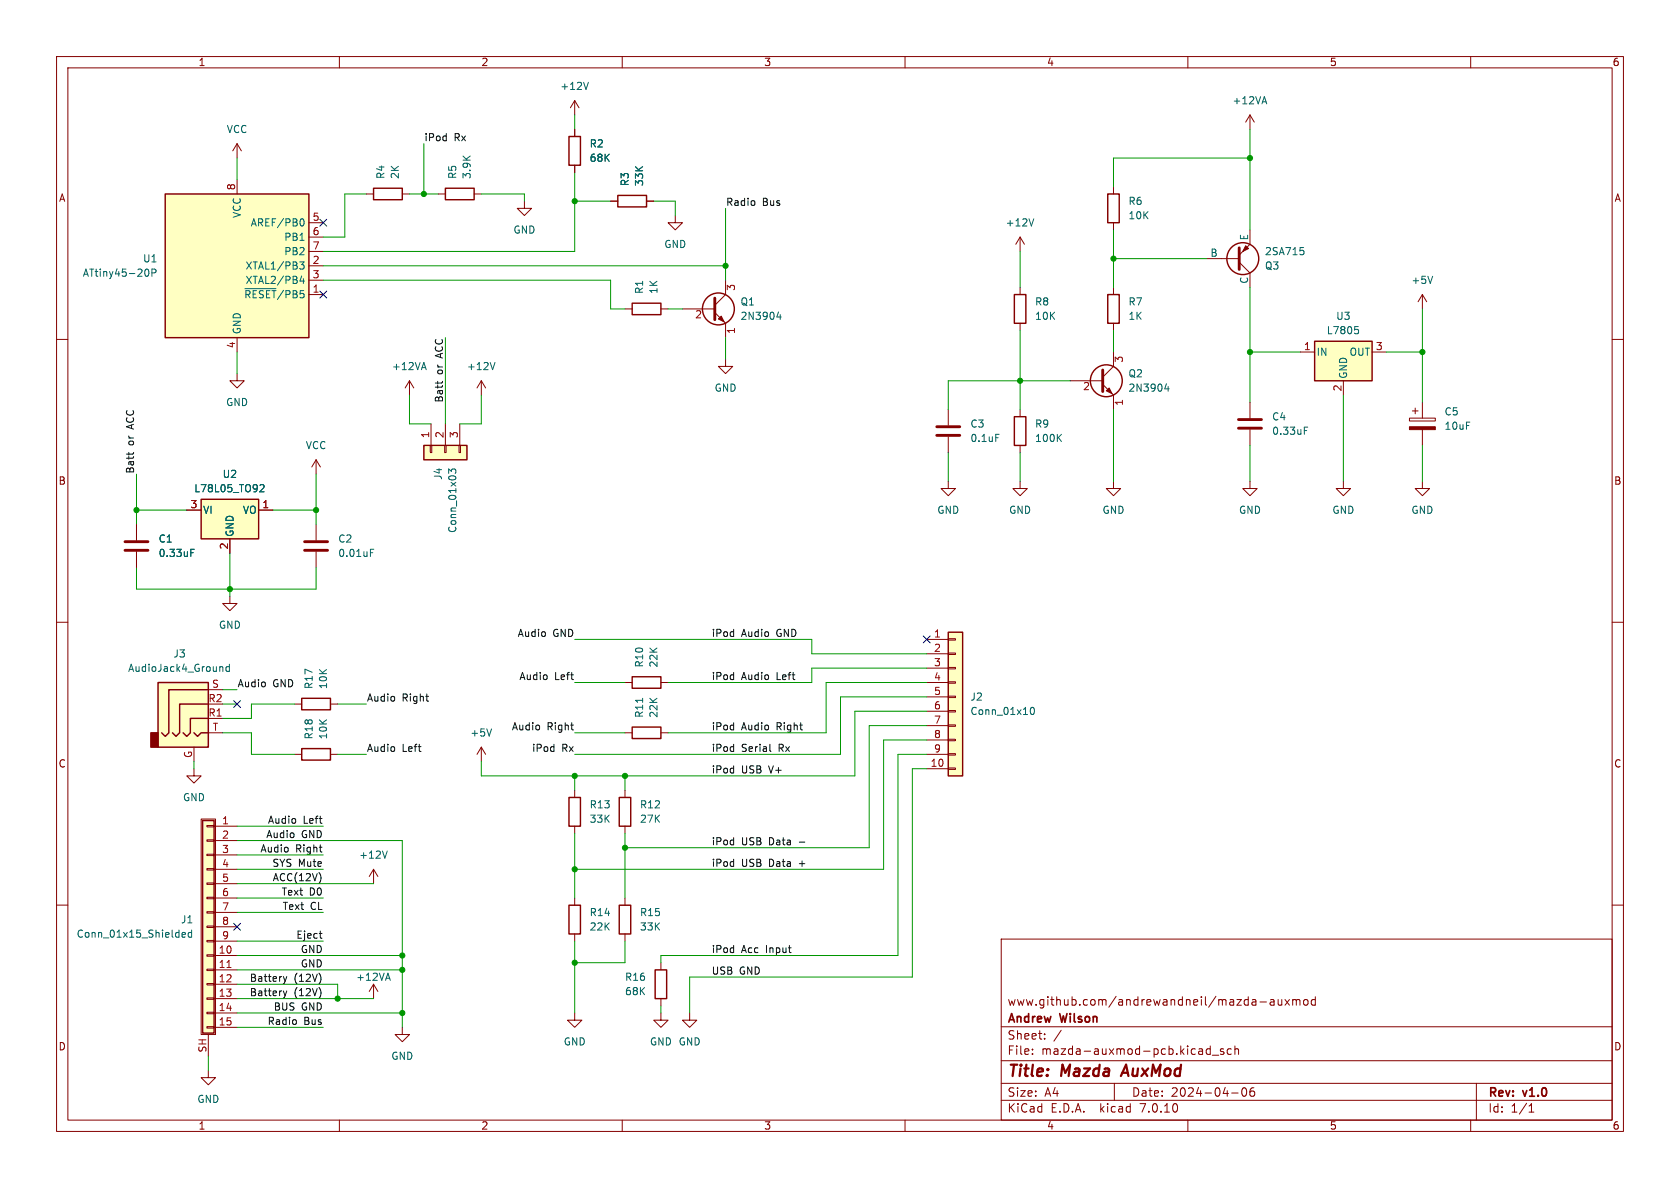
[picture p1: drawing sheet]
<svg xmlns="http://www.w3.org/2000/svg" width="297mm" height="210mm" viewBox="0 0 297 210" stroke-linecap="round" stroke-linejoin="round" font-family="sans-serif">
<g fill="none" stroke="#840000" stroke-width=".18">
<path d="M10 10h277v190h-277zM12 12h273v186h-273zM60 10v2M101.6 17.8l-.8 1.3M101.6 17.8v2.5M101.6 17.8l.8 1.3M110 10v2M160 10v2M210 10v2M260 10v2M41.9 25.4v2.5M41.9 31.8v2.5"/>
<path d="M41.9 25.4l-.8 1.3M41.9 25.4l.8 1.3M54.6 39.4h2.5M64.8 34.3h1.2M71.1 34.3h1.3M77.5 34.3h1.2M83.8 34.3h1.3M92.7 35.6v1.2h1.3l-1.3 1.3-1.3-1.3h1.3M101.6 22.9v1.2M101.6 29.2v1.3M107.9 35.6h1.3M114.3 35.6h1.3"/>
<path d="M119.4 38.1v1.3h1.2l-1.2 1.2-1.3-1.2h1.3M196.8 33v1.3M196.8 39.4v1.2M221 20.3v2.6M221 20.3l-.8 1.3M221 20.3l.7 1.3M10 60h2M41.9 59.7v2.5M54.6 52.1h2.5M54.6 47h2.5M54.6 49.5h2.5M54.6 41.9h2.5"/>
<path d="M54.6 44.5h2.5M110.5 54.6h1.3M116.8 54.6h1.3M120.6 54.6h5.8M126.4 55.2l1.9 2v2.5M128.3 49.5v2.6l-1.9 1.9M180.3 41.9v2.6M180.3 50.8v1.3M180.3 57.2v1.2M180.3 41.9l-.7 1.3M180.3 41.9l.8 1.3M196.8 50.8v1.3"/>
<path d="M196.8 57.2v1.2M213.4 45.7h5.7M219.1 46.4l1.9 1.9v2.5M221 40.6v2.6l-1.9 1.9M251.5 52.1v2.5M251.5 52.1l-.8 1.2M251.5 52.1l.7 1.2M285 60h2M41.9 66v1.3h1.3l-1.3 1.3-1.3-1.3h1.3M72.4 67.3l-.8 1.3M72.4 67.3v2.6M72.4 67.3l.8 1.3"/>
<path d="M76.1 78.7h.2v1.3h-.2zM76.2 74.9v3.8M78.6 78.7h.3v1.3h-.3zM78.7 74.9v3.8M81.2 78.7h.2v1.3h-.2zM81.3 74.9v3.8M85.1 67.3l-.8 1.3M85.1 67.3v2.6M85.1 67.3l.8 1.3M128.3 63.5v1.3h1.2l-1.2 1.2-1.3-1.2h1.3M167.6 72.4v2.8M167.6 77.2v2.8"/>
<path d="M180.3 72.4v1.3M180.3 78.7v1.3M189.2 67.3h5.7M194.9 67.9l1.9 2v2.5M196.8 62.2v2.6l-1.9 1.9M221 71.1v2.8M221 75.9v2.8M229.9 62.2h2.5M237.5 67.3v2.6M242.6 62.2h2.5M249.2 73.9h4.5v.5h-4.5zM249.7 72.6h1"/>
<path d="M250.2 72.1v1.1M251.5 71.1v2.8M251.5 75.9v2.8M24.1 92.7v2.8M24.1 97.5v2.8M33 90.2h2.6M40.6 95.3v2.5M45.7 90.2h2.6M55.9 81.3l-.8 1.3M55.9 81.3v2.5M55.9 92.7v2.8M55.9 97.5v2.8"/>
<path d="M55.9 81.3l.7 1.3M167.6 85.1v1.3h1.3l-1.3 1.2-1.2-1.2h1.2M180.3 85.1v1.3h1.3l-1.3 1.2-1.2-1.2h1.2M196.8 85.1v1.3h1.3l-1.3 1.2-1.2-1.2h1.2M221 85.1v1.3h1.2l-1.2 1.2-1.3-1.2h1.3M237.5 85.1v1.3h1.3l-1.3 1.2-1.3-1.2h1.3M251.5 85.1v1.3h1.2l-1.2 1.2-1.3-1.2h1.3M10 110h2M40.6 105.4v1.3h1.3l-1.3 1.3-1.2-1.3h1.2M163.8 113h3.8M163.8 115.6h3.8M163.8 118.1h3.8"/>
<path d="M167.6 118h1.3v.2h-1.3zM167.6 115.4h1.3v.3h-1.3zM167.6 112.9h1.3v.3h-1.3zM285 110h2M34.3 135.9v1.3h1.3l-1.3 1.2-1.3-1.2h1.3M34.3 132.1v2.5M36.8 129.5h2.6M36.8 127h2.6M36.8 121.9h2.6M52.1 133.4h1.2M52.1 124.5h1.2M58.4 133.4h1.3"/>
<path d="M58.4 124.5h1.3M85.1 132.1v2.5M85.1 132.1l-.8 1.3M85.1 132.1l.8 1.3M101.6 139.7v1.3M110.5 120.7h1.3M110.5 129.5h1.3M110.5 139.7v1.3M116.8 120.7h1.3M116.8 129.5h1.3M163.8 120.7h3.8M163.8 135.9h3.8"/>
<path d="M163.8 123.2h3.8M163.8 125.7h3.8M163.8 128.3h3.8M163.8 130.8h3.8M163.8 133.4h3.8M167.6 135.8h1.3v.2h-1.3zM167.6 133.2h1.3v.3h-1.3zM167.6 130.7h1.3v.2h-1.3zM167.6 128.1h1.3v.3h-1.3zM167.6 125.6h1.3v.3h-1.3zM167.6 123.1h1.3v.2h-1.3zM167.6 120.5h1.3v.3h-1.3z"/>
<path d="M10 160h2M35.6 144.8h2.5v38.1h-2.5zM36.6 158.6h1.2v.3h-1.2zM36.6 156.1h1.2v.2h-1.2zM36.6 153.5h1.2v.3h-1.2zM36.6 151h1.2v.3h-1.2zM36.6 148.5h1.2v.2h-1.2zM36.6 145.9h1.2v.3h-1.2zM37.8 146.1h4.1M37.8 148.6h4.1M37.8 151.1h4.1M37.8 153.7h4.1"/>
<path d="M37.8 156.2h4.1M37.8 158.8h4.1M66 153.7v2.5M66 153.7l-.7 1.2M66 153.7l.8 1.2M101.6 146.1v1.2M101.6 158.8v1.2M110.5 146.1v1.2M110.5 158.8v1.2M285 160h2M36.6 178.9h1.2v.3h-1.2zM36.6 176.4h1.2v.3h-1.2z"/>
<path d="M36.6 173.9h1.2v.2h-1.2zM36.6 171.3h1.2v.3h-1.2zM36.6 168.8h1.2v.2h-1.2zM36.6 166.2h1.2v.3h-1.2zM36.6 163.7h1.2v.3h-1.2zM36.6 161.2h1.2v.2h-1.2zM37.8 168.9h4.1M37.8 171.5h4.1M37.8 174h4.1M37.8 176.5h4.1M37.8 179.1h4.1M37.8 161.3h4.1"/>
<path d="M37.8 163.8h4.1M37.8 166.4h4.1M66 174l-.7 1.3M66 174v2.5M66 174l.8 1.3M101.6 179.1v1.2h1.3l-1.3 1.3-1.3-1.3h1.3M101.6 165.1v1.3M110.5 165.1v1.3M116.8 179.1v1.2h1.3l-1.3 1.3-1.2-1.3h1.2M116.8 170.2v1.3M116.8 176.5v1.3M121.9 179.1v1.2h1.3l-1.3 1.3-1.3-1.3h1.3"/>
<path d="M177 166h108v32h-108zM222.7 177.1h1.2M224.6 176.8h.6v.9M225.2 177.1h-.5a.29 .29 0 0 0-.2 .3 .29 .29 0 0 0 .2 .3l.5-.1M226 176.7v.9l.4 .1 .2-.1M226.6 176.7v1M227.2 176.7l.8 1M228 176.7l-.8 1M228.5 176.8l.5-.1 .2 .2M228.5 176.7v1M229.2 176.9l.2-.2 .3 .1 .1 .9M229.2 176.9v.8"/>
<path d="M230.5 176.8l.2-.1 .5 .1v.6l-.1 .2-.4 .1-.2-.1zM232.5 176.8l-.4-.1-.3 .3v.4l.2 .2h.5M232.5 176.2v1.5M36.6 181.5h1.2v.2h-1.2zM36.8 189.2v1.3h1.3l-1.3 1.3-1.2-1.3h1.2M36.8 182.9v3.8M37.8 181.6h4.1M60 198v2M71.1 181.6v1.3h1.3l-1.3 1.3-1.3-1.3h1.3M110 198v2M160 198v2M177 194.5h108"/>
<path d="M177 191.5h108M177 187.5h108M177 181.5h108M182.5 186.3v.1M182.5 185.5v.1M184.7 183.6v.1M184.7 182.8v.1M187.6 182.1l-1.3 2M197 191.5v3M210 198v2M214 184.9v1.5M214 185.5l-.5-.1-.3 .3v.4l.2 .2h.6"/>
<path d="M214.3 186.5h1.2M216.3 185.5l-.3-.1-.3 .2 .1 .2 .5 .2v.3h-.6M217.7 185.5l-.5-.1-.2 .3v.4l.1 .2h.6M217.7 193.2h1.2M218.3 185.5l.2-.1 .4 .1 .1 .9M218.3 184.9v1.5M219.7 192.4l.2-.1a.81 .81 0 0 1 .6 .6 .81 .81 0 0 1-.3 .8l-.2 .1a.81 .81 0 0 1-.3-1.4zM221.7 192.3a.59 .59 0 0 0-.7 .6v.6l.1 .2 .4 .1 .2-.1 .1-.5-.1-.3h-.5l-.2 .3M260 198v2M261 191.5v6.5M270.3 196.6h.9M270.3 195.5l.4-.4v1.5"/>
</g>
<path d="M199.1 188.2l-.9 2" fill="none" stroke="#840000" stroke-width=".4"/>
<g fill="none" stroke="#006464" stroke-width=".18">
<path d="M104 14.5l-.4 1.3M223.2 18h.6M223.5 17.1l.4 1.3M53.2 38.7h.1a.68 .68 0 0 1 .5 .6 .68 .68 0 0 1-.5 .6h-.1M182.8 38.7l-.5 1.2M25.8 47.6h.1a.68 .68 0 0 1 .4 .6 .68 .68 0 0 1-.4 .6h-.1M26.9 48.2h.6l.1-.2-.1-.3-.6-.1v1.2M43.3 51h5.5M53 46.3h.8l-.5 .5 .4 .1v.5l-.2 .2-.5-.1M53.3 48.8l-.3 .9h.8M53.6 49.3v.8M137.6 55.1l-.3 .9h.8"/>
<path d="M137.9 55.6v.9M229.9 43.8h.6M230.3 44.2l.2 .3v.3l-.2 .2M239.5 57.7h.6M239.6 58.2h.3l.3 .3-.1 .4-.5 .1M253.3 48.8l-.4 1.3M74.6 65h.6M74.9 64.1l.5 1.2M87.5 64.1l-.4 1.2M176 76.8h.6M187.1 77.3l.5 .7M187.6 76.8l-.7 .7"/>
<path d="M206.2 67.8l-.3 .9h.8M206.5 68.3v.9M230.6 76.1h.4M230.6 75.5h.6M33.7 97.7h.5M33.7 97.1h.6M46 85.7h.4l.3 .3-.8 .9h.8M65.5 97.7h.4M65.5 97.1h.6M79.3 83.7v-.8l.5 .4 .1-.3h.6l.1 .1-.1 .6M39 117.8l.4 .2v.7M40.5 117.9l-.3-.1-.3 .3 .2 .5h.4"/>
<path d="M40.5 117.4v1.3M86.9 128.8l-.4 1.3M113.6 123.4v.8M182.3 125.1l.1-.1a.68 .68 0 0 1 .5 .7 .68 .68 0 0 1-.5 .6 .84 .84 0 0 1-.1-1.2zM68.5 150.4l-.5 1.3M32.2 165.3l.6-.2-.1-.2-.3-.1-.2 .2v.6h.5M33.9 164.9l-.4-.1-.2 .3 .1 .5h.5M33.9 164.4v1.3M68.3 172.9h.6M68.6 172l.4 1.3"/>
</g>
<g fill="none" stroke="#840000" stroke-width=".25">
<path d="M29.2 34.3h25.4v25.4h-25.4zM66 33.3h5.1v2h-5.1zM78.7 33.3h5.1v2h-5.1zM100.6 24.1h2v5.1h-2zM109.2 34.5h5.1v2.1h-5.1zM195.8 34.3h2.1v5.1h-2.1zM111.8 53.6h5v2h-5zM179.3 52.1h2.1v5.1h-2.1zM195.8 52.1h2.1v5.1h-2.1zM74.9 78.7h7.6v2.6h-7.6zM179.3 73.7h2.1v5h-2.1zM232.4 60.3h10.2v7h-10.2z"/>
<path d="M35.6 88.3h10.1v7h-10.1zM111.8 119.6h5v2.1h-5zM167.6 111.8h2.6v25.4h-2.6zM27.9 120.7h8.9v11.4h-8.9zM34.3 129.5l.6 .7 .7-.7h1.2M36.8 121.9h-7v7.6l-.6 .7-.6-.7M36.8 127h-3.1v2.5l-.7 .7-.6-.7M36.8 124.5h-5.1v5l-.6 .7-.6-.7M53.3 132.3h5.1v2.1h-5.1zM53.3 123.4h5.1v2.1h-5.1zM111.8 128.5h5v2.1h-5zM35.8 145h2v37.6h-2z"/>
<path d="M100.6 141h2v5.1h-2zM109.5 141h2v5.1h-2zM100.6 160h2v5.1h-2zM109.5 160h2v5.1h-2zM115.8 171.5h2.1v5h-2.1z"/>
<circle cx="127" cy="54.6" r="2.82"/>
<circle cx="219.7" cy="45.7" r="2.82"/>
<circle cx="195.6" cy="67.3" r="2.82"/>
</g>
<g fill="#ffffc2" stroke="#ffffc2" stroke-width=".18">
<path d="M35.8 145h2v37.6h-2z"/>
<path d="M167.6 111.8h2.6v25.4h-2.6z"/>
<path d="M29.2 34.3h25.4v25.4h-25.4z"/>
<path d="M232.4 60.3h10.2v7h-10.2z"/>
<path d="M74.9 78.7h7.6v2.6h-7.6z"/>
<path d="M35.6 88.3h10.1v7h-10.1z"/>
<path d="M27.9 120.7h8.9v11.4h-8.9z"/>
</g>
<path d="M40.1 171h.7" fill="none" stroke="#a90000" stroke-width=".18"/>
<path d="M126.4 52.7v3.8M219.1 43.8v3.8M165.6 77h4.1M165.6 75.4h4.1M194.9 65.4v3.8M218.9 75.7h4.1M218.9 74.2h4.1M22.1 97.3h4.1M22.1 95.8h4.1M53.8 97.3h4.1M53.8 95.8h4.1" fill="none" stroke="#840000" stroke-width=".51"/>
<g fill="#840000" stroke="#840000" stroke-width=".18">
<path d="M127.5 55.9l.5 1-1-.5z"/>
<path d="M195.6 69.1l.5-.5 .5 1z"/>
<path d="M249.2 75.4h4.5v.5h-4.5z"/>
<path d="M220.2 43.4l.5 .5-1 .6z"/>
</g>
<path d="M26.7 129.5h1.2v2.6h-1.2z" fill="#840000" stroke="#840000" stroke-width=".25"/>
<g fill="none" stroke="#0f0f0f" stroke-width=".18">
<path d="M133.4 35.6v.6M22.8 80v.5M23.6 80v.2M77.4 67.4v.5M78.2 67.4v.3M136.1 131.6v1.1l.2 .1M56.6 154.6l.1 .5-.1 .7M50.1 175.2l.3 .8M50.1 172.6l.3 .9M50.4 176l-.2 .4M50.4 173.5l-.2 .3M50.7 175.2l-.3 .8"/>
<path d="M50.7 172.6l-.3 .9M56.4 165h.5M56.7 165.8l.2 .1M52.3 180.4v.6"/>
</g>
<g fill="none" stroke="#009600" stroke-width=".18">
<path d="M41.9 27.9v3.9M64.8 34.3h-3.8v7.6h-3.9M72.4 34.3h5.1M74.9 25.4v8.9M85.1 34.3h7.6v1.3M101.6 20.3v2.6M101.6 30.5v14h-44.5M101.6 35.6h6.3M115.6 35.6h3.8v2.5M128.3 36.8v12.7M221 27.9h-24.2v5.1M221 22.9v17.7"/>
<path d="M57.1 47h71.2M57.1 49.5h50.8v5.1h2.6M78.7 59.7v15.2M118.1 54.6h2.5M128.3 59.7v3.8M180.3 44.5v6.3M180.3 58.4v14M196.8 40.6v10.2M196.8 58.4v3.8M196.8 45.7h16.6M221 50.8v20.3M251.5 54.6v16.5"/>
<path d="M41.9 62.2v3.8M72.4 69.9v5h3.8M85.1 69.9v5h-3.8M189.2 67.3h-21.6v5.1M196.8 72.4v12.7M221 62.2h8.9M221 78.7v6.4M237.5 69.9v15.2M245.1 62.2h6.4M251.5 78.7v6.4M24.1 83.8v8.9M24.1 90.2h8.9"/>
<path d="M40.6 97.8v7.6M48.3 90.2h7.6M55.9 83.8v8.9M167.6 80v5.1M180.3 80v5.1M24.1 100.3v3.8h31.8v-3.8M101.6 113h41.9v2.6h20.3M163.8 118.1h-20.3v2.6h-25.4M34.3 134.6v1.3M39.4 129.5h5v3.9h7.7M39.4 124.5h2.5M39.4 121.9h2.5"/>
<path d="M52.1 124.5h-7.7v2.5h-5M59.7 133.4h5.1M59.7 124.5h5.1M101.6 129.5h8.9M101.6 137.2v2.5M101.6 120.7h8.9M110.5 137.2v2.5M163.8 130.8h-7.6v22.9h-54.6M163.8 123.2h-15.2v10.2h-47M163.8 133.4h-5.1v35.5h-41.9v1.3M163.8 120.7h-17.8v8.8h-27.9M163.8 125.7h-12.7v11.5h-66v-2.6"/>
<path d="M163.8 135.9h-2.5v36.8h-39.4v6.4M163.8 128.3h-10.1v21.6h-43.2M41.9 151.1h15.2M41.9 153.7h15.2M41.9 156.2h24.1M41.9 146.1h15.2M41.9 148.6h29.2v33M41.9 158.8h15.2M101.6 147.3v11.5M110.5 147.3v11.5M41.9 168.9h29.2M41.9 161.3h15.2"/>
<path d="M41.9 166.4h15.2M41.9 176.5h24.1M41.9 171.5h29.2M41.9 174h17.8v2.5M41.9 179.1h29.2M101.6 166.4v12.7M110.5 166.4v3.8h-8.9M116.8 177.8v1.3M36.8 186.7v2.5M41.9 181.6h15.2"/>
</g>
<path d="M56.5 38.8l1.3 1.2M57.8 38.8l-1.3 1.2M56.5 51.5l1.3 1.2M57.8 51.5l-1.3 1.2M163.2 112.4l1.2 1.2M164.4 112.4l-1.2 1.2M41.3 123.9l1.2 1.2M42.5 123.9l-1.2 1.2M41.3 163.2l1.2 1.2M42.5 163.2l-1.2 1.2" fill="none" stroke="#000084" stroke-width=".18"/>
<g fill="#009600" stroke="#009600" stroke-width=".18">
<circle cx="74.9" cy="34.3" r=".46"/>
<circle cx="101.6" cy="35.6" r=".46"/>
<circle cx="128.3" cy="47" r=".46"/>
<circle cx="55.9" cy="90.2" r=".46"/>
<circle cx="40.6" cy="104.1" r=".46"/>
<circle cx="24.1" cy="90.2" r=".46"/>
<circle cx="196.8" cy="45.7" r=".46"/>
<circle cx="180.3" cy="67.3" r=".46"/>
<circle cx="221" cy="27.9" r=".46"/>
<circle cx="221" cy="62.2" r=".46"/>
<circle cx="251.5" cy="62.2" r=".46"/>
<circle cx="110.5" cy="149.9" r=".46"/>
<circle cx="101.6" cy="153.7" r=".46"/>
<circle cx="101.6" cy="170.2" r=".46"/>
<circle cx="110.5" cy="137.2" r=".46"/>
<circle cx="101.6" cy="137.2" r=".46"/>
<circle cx="71.1" cy="171.5" r=".46"/>
<circle cx="71.1" cy="179.1" r=".46"/>
<circle cx="59.7" cy="176.5" r=".46"/>
<circle cx="71.1" cy="168.9" r=".46"/>
</g>
<g font-size="2.8" fill="#840000">
<text x="178" y="190.9">Title:</text>
<text x="187.7" y="190.9">Mazda</text>
<text x="199.3" y="190.9">AuxMod</text>
</g>
<g font-size="2.1" fill="#840000">
<text x="178" y="178">www.github.com/andrewandneil/mazda-auxmod</text>
<text x="178" y="184">Sheet:</text>
<text x="178" y="181.2">Andrew</text>
<text x="187.5" y="181.2">Wilson</text>
<text x="178" y="186.7">File:</text>
<text x="184.1" y="186.7">mazda-auxmod-pcb.kicad_sch</text>
<text x="178" y="196.9">KiCad</text>
<text x="178" y="194.1">Size:</text>
<text x="184.7" y="194.1">A4</text>
<text x="185.7" y="196.9">E.D.A.</text>
<text x="194.6" y="196.9">kicad</text>
<text x="200" y="194.1">Date:</text>
<text x="201.8" y="196.9">7.0.10</text>
<text x="207" y="194.1">2024-04-06</text>
<text x="263" y="194.3">Rev:</text>
<text x="263" y="196.9">Id:</text>
<text x="267.1" y="196.9">1/1</text>
<text x="269.4" y="194.3">v1.0</text>
</g>
<g font-size="1.8" fill="#840000">
<text x="35" y="11.9">1</text>
<text x="85" y="11.9">2</text>
<text x="135" y="11.9">3</text>
<text x="185" y="11.9">4</text>
<text x="235" y="11.9">5</text>
<text x="285" y="11.9">6</text>
<text x="10.3" y="35.9">A</text>
<text x="285.3" y="35.9">A</text>
<text x="10.3" y="85.9">B</text>
<text x="285.3" y="85.9">B</text>
<text x="10.3" y="135.9">C</text>
<text x="285.3" y="135.9">C</text>
<text x="10.3" y="185.9">D</text>
<text x="285.3" y="185.9">D</text>
<text x="35" y="199.9">1</text>
<text x="85" y="199.9">2</text>
<text x="135" y="199.9">3</text>
<text x="185" y="199.9">4</text>
<text x="235" y="199.9">5</text>
<text x="285" y="199.9">6</text>
</g>
<g font-size="1.8" fill="#006464">
<text x="99" y="16.1">+12V</text>
<text x="40" y="23.7">VCC</text>
<text x="217.8" y="18.6">+12VA</text>
<text x="104.1" y="26.3">R2</text>
<text x="104.1" y="28.8">68K</text>
<text x="68.2" y="31.7" transform="rotate(-90 68.2 31.7)">R4</text>
<text x="70.7" y="31.7" transform="rotate(-90 70.7 31.7)">2K</text>
<text x="80.9" y="31.7" transform="rotate(-90 80.9 31.7)">R5</text>
<text x="83.4" y="31.7" transform="rotate(-90 83.4 31.7)">3.9K</text>
<text x="111.4" y="33" transform="rotate(-90 111.4 33)">R3</text>
<text x="113.9" y="33" transform="rotate(-90 113.9 33)">33K</text>
<text x="42.8" y="38.6" transform="rotate(-90 42.8 38.6)">VCC</text>
<text x="44.2" y="40.2">AREF/PB0</text>
<text x="90.7" y="41.5">GND</text>
<text x="177.7" y="40.2">+12V</text>
<text x="199.4" y="36.4">R6</text>
<text x="199.4" y="39">10K</text>
<text x="25.2" y="46.6">U1</text>
<text x="43.3" y="47.9">XTAL1/PB3</text>
<text x="50.1" y="42.8">PB1</text>
<text x="50.1" y="45.3">PB2</text>
<text x="117.3" y="44">GND</text>
<text x="213.9" y="45.5">B</text>
<text x="220.7" y="42.6" transform="rotate(-90 220.7 42.6)">E</text>
<text x="223.5" y="45.3">2SA715</text>
<text x="223.5" y="47.9">Q3</text>
<text x="14.5" y="49.1">ATtiny45-20P</text>
<text x="43.1" y="52.9">~{RESET}/PB5</text>
<text x="43.3" y="50.4">XTAL2/PB4</text>
<text x="113.9" y="52.1" transform="rotate(-90 113.9 52.1)">R1</text>
<text x="116.4" y="52.1" transform="rotate(-90 116.4 52.1)">1K</text>
<text x="220.7" y="50.3" transform="rotate(-90 220.7 50.3)">C</text>
<text x="249.4" y="50.4">+5V</text>
<text x="42.8" y="59.2" transform="rotate(-90 42.8 59.2)">GND</text>
<text x="130.8" y="54.2">Q1</text>
<text x="130.8" y="56.7">2N3904</text>
<text x="182.9" y="54.2">R8</text>
<text x="182.9" y="56.7">10K</text>
<text x="199.4" y="54.2">R7</text>
<text x="199.4" y="56.7">1K</text>
<text x="234.5" y="59.3">L7805</text>
<text x="236.1" y="56.7">U3</text>
<text x="69.2" y="65.6">+12VA</text>
<text x="82.4" y="65.6">+12V</text>
<text x="232.7" y="63.1">IN</text>
<text x="238.5" y="63.1">OUT</text>
<text x="39.9" y="72">GND</text>
<text x="126.2" y="69.4">GND</text>
<text x="199.4" y="66.9">Q2</text>
<text x="199.4" y="69.4">2N3904</text>
<text x="238.4" y="67.1" transform="rotate(-90 238.4 67.1)">GND</text>
<text x="171.5" y="75.8">C3</text>
<text x="182.9" y="75.8">R9</text>
<text x="224.8" y="74.5">C4</text>
<text x="224.8" y="77.1">0.33uF</text>
<text x="255.3" y="73.6">C5</text>
<text x="255.3" y="76.2">10uF</text>
<text x="54" y="79.6">VCC</text>
<text x="171.5" y="78.3">0.1uF</text>
<text x="182.9" y="78.3">100K</text>
<text x="34.2" y="87.2">L78L05_TO92</text>
<text x="39.3" y="84.7">U2</text>
<text x="78.3" y="84.9" transform="rotate(-90 78.3 84.9)">J4</text>
<text x="35.8" y="91">VI</text>
<text x="41.5" y="95" transform="rotate(-90 41.5 95)">GND</text>
<text x="42.8" y="91">VO</text>
<text x="80.9" y="94.3" transform="rotate(-90 80.9 94.3)">Conn_01x03</text>
<text x="165.6" y="91">GND</text>
<text x="178.3" y="91">GND</text>
<text x="194.8" y="91">GND</text>
<text x="218.9" y="91">GND</text>
<text x="235.5" y="91">GND</text>
<text x="249.4" y="91">GND</text>
<text x="27.9" y="96.1">C1</text>
<text x="27.9" y="98.7">0.33uF</text>
<text x="59.7" y="96.1">C2</text>
<text x="59.7" y="98.7">0.01uF</text>
<text x="38.6" y="111.4">GND</text>
<text x="22.5" y="119">AudioJack4_Ground</text>
<text x="30.6" y="116.4">J3</text>
<text x="113.9" y="118.1" transform="rotate(-90 113.9 118.1)">R10</text>
<text x="116.4" y="118.1" transform="rotate(-90 116.4 118.1)">22K</text>
<text x="55.5" y="121.9" transform="rotate(-90 55.5 121.9)">R17</text>
<text x="58" y="121.9" transform="rotate(-90 58 121.9)">10K</text>
<text x="171.5" y="124.1">J2</text>
<text x="55.5" y="130.8" transform="rotate(-90 55.5 130.8)">R18</text>
<text x="58" y="130.8" transform="rotate(-90 58 130.8)">10K</text>
<text x="83.1" y="130.4">+5V</text>
<text x="113.9" y="127" transform="rotate(-90 113.9 127)">R11</text>
<text x="116.4" y="127" transform="rotate(-90 116.4 127)">22K</text>
<text x="171.5" y="126.6">Conn_01x10</text>
<text x="32.3" y="141.8">GND</text>
<text x="104.1" y="143.1">R13</text>
<text x="113" y="143.1">R12</text>
<text x="104.1" y="145.6">33K</text>
<text x="113" y="145.6">27K</text>
<text x="63.4" y="152">+12V</text>
<text x="13.5" y="166">Conn_01x15_Shielded</text>
<text x="31.9" y="163.4">J1</text>
<text x="104.1" y="162.2">R14</text>
<text x="104.1" y="164.7">22K</text>
<text x="113" y="162.2">R15</text>
<text x="113" y="164.7">33K</text>
<text x="62.9" y="173.6">+12VA</text>
<text x="110.4" y="173.6">R16</text>
<text x="110.4" y="176.1">68K</text>
<text x="99.6" y="185">GND</text>
<text x="114.8" y="185">GND GND</text>
<text x="69.1" y="187.6">GND</text>
<text x="34.8" y="195.2">GND</text>
</g>
<g font-size="1.8" fill="#0f0f0f">
<text x="74.9" y="25.1">iPod</text>
<text x="80.3" y="25.1">Rx</text>
<text x="128.3" y="36.5">Radio</text>
<text x="134.8" y="36.5">Bus</text>
<text x="78.4" y="63.1" transform="rotate(-90 78.4 63.1)">ACC</text>
<text x="78.4" y="71.3" transform="rotate(-90 78.4 71.3)">Batt</text>
<text x="78.4" y="66.2" transform="rotate(-90 78.4 66.2)">or</text>
<text x="23.8" y="75.7" transform="rotate(-90 23.8 75.7)">ACC</text>
<text x="23.8" y="83.8" transform="rotate(-90 23.8 83.8)">Batt</text>
<text x="23.8" y="78.8" transform="rotate(-90 23.8 78.8)">or</text>
<text x="91.4" y="112.7">Audio</text>
<text x="97.7" y="112.7">GND</text>
<text x="125.7" y="112.7">iPod</text>
<text x="131.1" y="112.7">Audio</text>
<text x="137.4" y="112.7">GND</text>
<text x="41.9" y="121.6">Audio</text>
<text x="48.2" y="121.6">GND</text>
<text x="64.8" y="124.1">Audio</text>
<text x="71.1" y="124.1">Right</text>
<text x="91.7" y="120.3">Audio</text>
<text x="98" y="120.3">Left</text>
<text x="125.7" y="120.3">iPod</text>
<text x="131.1" y="120.3">Audio</text>
<text x="137.4" y="120.3">Left</text>
<text x="90.4" y="129.2">Audio</text>
<text x="96.7" y="129.2">Right</text>
<text x="125.7" y="129.2">iPod</text>
<text x="131.1" y="129.2">Audio</text>
<text x="137.4" y="129.2">Right</text>
<text x="64.8" y="133">Audio</text>
<text x="71.1" y="133">Left</text>
<text x="94" y="133">iPod</text>
<text x="99.3" y="133">Rx</text>
<text x="125.7" y="136.8">iPod</text>
<text x="125.7" y="133">iPod</text>
<text x="131.1" y="136.8">USB</text>
<text x="131.1" y="133">Serial</text>
<text x="136.1" y="136.8">V+</text>
<text x="137.7" y="133">Rx</text>
<text x="47" y="148.2">Audio</text>
<text x="47.3" y="145.7">Audio</text>
<text x="53.3" y="148.2">GND</text>
<text x="53.6" y="145.7">Left</text>
<text x="125.7" y="149.5">iPod</text>
<text x="131.1" y="149.5">USB</text>
<text x="136.1" y="149.5">Data</text>
<text x="141.5" y="149.5">-</text>
<text x="45.9" y="150.8">Audio</text>
<text x="48.1" y="153.3">SYS Mute</text>
<text x="48.1" y="155.9">ACC(12V)</text>
<text x="52.3" y="150.8">Right</text>
<text x="125.7" y="153.3">iPod</text>
<text x="131.1" y="153.3">USB</text>
<text x="136.1" y="153.3">Data</text>
<text x="141.5" y="153.3">+</text>
<text x="49.7" y="158.4">Text</text>
<text x="49.9" y="160.9">Text</text>
<text x="54.7" y="158.4">D0</text>
<text x="54.9" y="160.9">CL</text>
<text x="52.3" y="166">Eject</text>
<text x="44.1" y="173.6">Battery</text>
<text x="51.9" y="173.6">(12V)</text>
<text x="53.1" y="168.6">GND</text>
<text x="53.1" y="171.1">GND</text>
<text x="125.7" y="172.4">USB</text>
<text x="125.7" y="168.6">iPod</text>
<text x="130.7" y="172.4">GND</text>
<text x="131.1" y="168.6">Acc</text>
<text x="135.5" y="168.6">Input</text>
<text x="44.1" y="176.2">Battery</text>
<text x="48.3" y="178.7">BUS</text>
<text x="51.9" y="176.2">(12V)</text>
<text x="53.3" y="178.7">GND</text>
<text x="47.2" y="181.3">Radio</text>
<text x="53.7" y="181.3">Bus</text>
</g>
<g font-size="1.8" fill="#a90000">
<text x="41.7" y="33.7" transform="rotate(-90 41.7 33.7)">8</text>
<text x="55.2" y="39.1">5</text>
<text x="55.2" y="41.7">6</text>
<text x="55.2" y="46.7">2</text>
<text x="55.2" y="44.2">7</text>
<text x="55.2" y="51.8">1</text>
<text x="55.2" y="49.3">3</text>
<text x="130.3" y="51.5" transform="rotate(-90 130.3 51.5)">3</text>
<text x="122.8" y="56.6">2</text>
<text x="130.3" y="59.1" transform="rotate(-90 130.3 59.1)">1</text>
<text x="41.7" y="61.7" transform="rotate(-90 41.7 61.7)">4</text>
<text x="198.8" y="64.2" transform="rotate(-90 198.8 64.2)">3</text>
<text x="230.4" y="62">1</text>
<text x="243.1" y="62">3</text>
<text x="191.4" y="69.3">2</text>
<text x="198.8" y="71.8" transform="rotate(-90 198.8 71.8)">1</text>
<text x="237.2" y="69.3" transform="rotate(-90 237.2 69.3)">2</text>
<text x="75.9" y="77.5" transform="rotate(-90 75.9 77.5)">1</text>
<text x="78.5" y="77.5" transform="rotate(-90 78.5 77.5)">2</text>
<text x="81" y="77.5" transform="rotate(-90 81 77.5)">3</text>
<text x="33.6" y="89.9">3</text>
<text x="46.3" y="89.9">1</text>
<text x="40.4" y="97.2" transform="rotate(-90 40.4 97.2)">2</text>
<text x="165" y="112.8">1</text>
<text x="165" y="115.3">2</text>
<text x="165" y="117.9">3</text>
<text x="36.8" y="124.2">R2</text>
<text x="37.4" y="121.7">S</text>
<text x="165" y="120.4">4</text>
<text x="165" y="122.9">5</text>
<text x="165" y="125.5">6</text>
<text x="36.8" y="126.7">R1</text>
<text x="37.5" y="129.3">T</text>
<text x="165" y="128">7</text>
<text x="165" y="130.6">8</text>
<text x="34" y="134.1" transform="rotate(-90 34 134.1)">G</text>
<text x="164.4" y="135.6">10</text>
<text x="165" y="133.1">9</text>
<text x="39.2" y="145.8">1</text>
<text x="39.2" y="148.3">2</text>
<text x="39.2" y="150.9">3</text>
<text x="39.2" y="153.4">4</text>
<text x="39.2" y="156">5</text>
<text x="39.2" y="158.5">6</text>
<text x="39.2" y="161">7</text>
<text x="39.2" y="163.6">8</text>
<text x="39.2" y="166.1">9</text>
<text x="38.6" y="168.7">10</text>
<text x="38.6" y="171.2">11</text>
<text x="38.6" y="173.7">12</text>
<text x="38.6" y="176.3">13</text>
<text x="38.6" y="178.8">14</text>
<text x="38.6" y="181.4">15</text>
<text x="36.6" y="186.2" transform="rotate(-90 36.6 186.2)">SH</text>
</g>
</svg>
